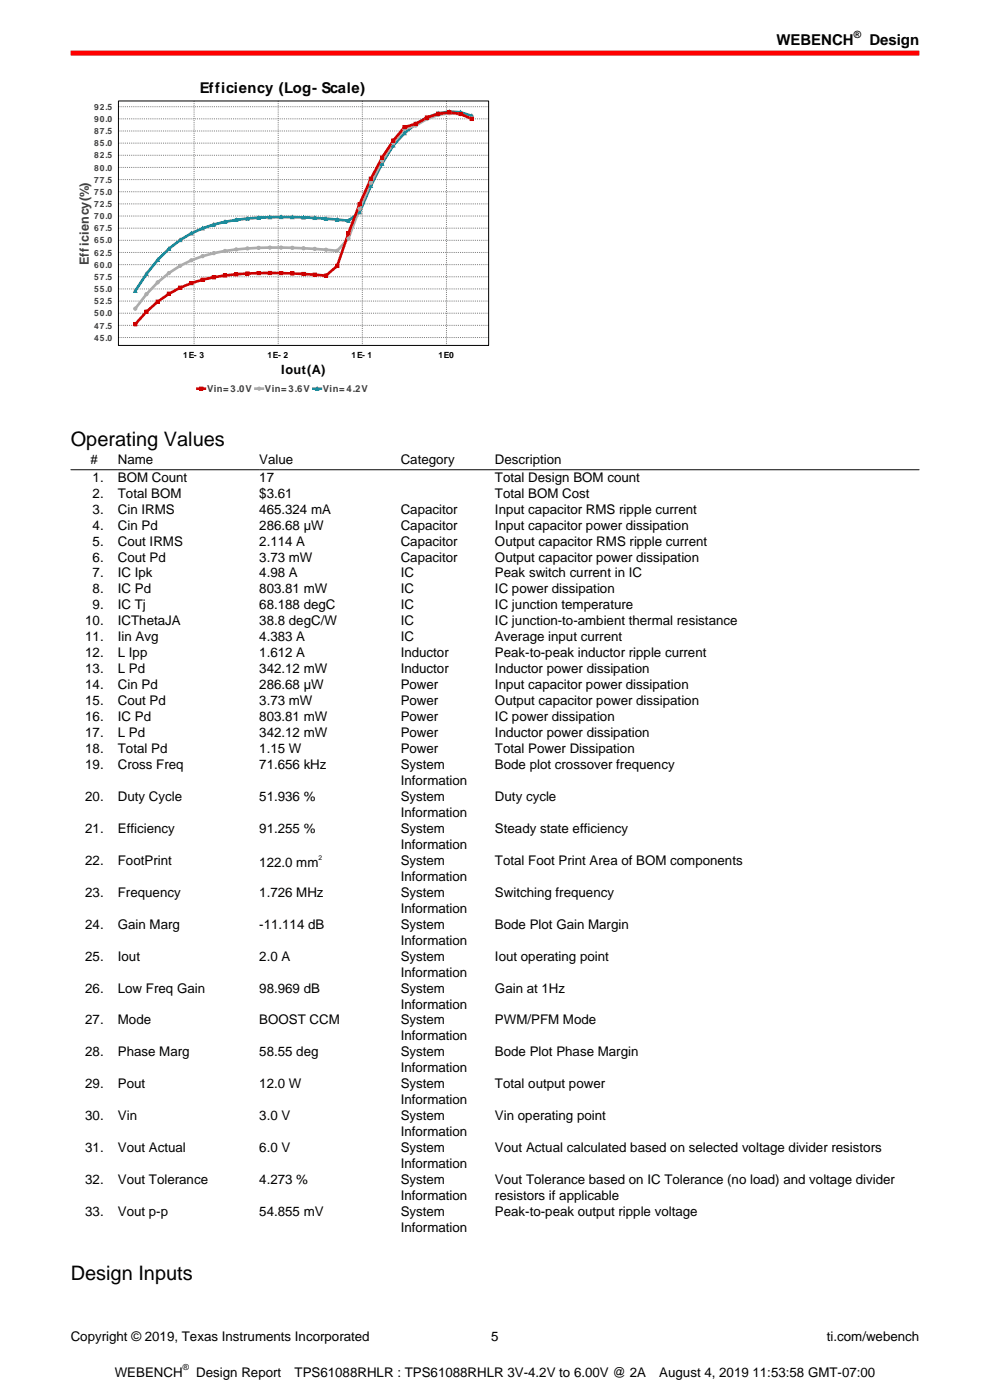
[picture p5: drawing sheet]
<svg xmlns="http://www.w3.org/2000/svg" width="210mm" height="297mm" viewBox="0 0 210 297" stroke-linecap="round" stroke-linejoin="round" font-family="sans-serif">
<path d="M15 11.3h180" fill="none" stroke="#f00" stroke-width="1.1" stroke-linecap="butt"/>
<g fill="#fff">
<path d="M15 16.6h90v67.5h-90z"/>
<path d="M41.5 80.9h37v3.1h-37z"/>
</g>
<path d="M41.9 82.5h1.6" fill="none" stroke="#c00" stroke-width=".56"/>
<path d="M42.3 82.1h.7v.7h-.7z" fill="#c00"/>
<path d="M42.3 82.1h.7v.7h-.7z" fill="none" stroke="#c00" stroke-width=".21"/>
<path d="M54.2 82.5h1.6" fill="none" stroke="#aaa" stroke-width=".56"/>
<circle cx="55" cy="82.5" r=".34" fill="#aaa"/>
<circle cx="55" cy="82.5" r=".34" fill="none" stroke="#aaa" stroke-width=".21"/>
<path d="M66.5 82.5h1.6" fill="none" stroke="#189" stroke-width=".56"/>
<path d="M67.3 82.1l.3 .7h-.7z" fill="#189"/>
<path d="M67.3 82.1l.3 .7h-.7z" fill="none" stroke="#189" stroke-width=".21"/>
<path d="M25.1 21.4h78.5v51.9h-78.5z" fill="#fff"/>
<g fill="none" stroke="#808080" stroke-width=".21" stroke-dasharray=".2 .2" stroke-linecap="butt">
<path d="M25.1 38.1h78.5M25.1 35.5h78.5M25.1 32.9h78.5M25.1 30.4h78.5M25.1 27.8h78.5M25.1 25.2h78.5M25.1 22.6h78.5M41.2 21.4v51.9M59 21.4v51.9M76.9 21.4v51.9M94.7 21.4v51.9M25.1 58.7h78.5"/>
<path d="M25.1 56.1h78.5M25.1 53.6h78.5M25.1 51h78.5M25.1 48.4h78.5M25.1 45.8h78.5M25.1 43.3h78.5M25.1 40.7h78.5M25.1 71.6h78.5M25.1 69h78.5M25.1 66.4h78.5M25.1 63.9h78.5M25.1 61.3h78.5"/>
</g>
<path d="M100.1 24.6a11.1 11.1 0 0 0-9.5 .3 21.3 21.3 0 0 0-9.6 9.8l-2.3 4.7-2.4 5.6-2.4 1.8a105.5 105.5 0 0 0-23.8-.2 25.9 25.9 0 0 0-19 11.5l-2.4 3.6" fill="none" stroke="#189" stroke-width=".56"/>
<path d="M100.1 25.1a10.4 10.4 0 0 0-9.5 .1l-2.4 1.4-2.4 .8a55.4 55.4 0 0 0-9.5 16.9l-2.4 6.3-2.4 2.6a101.5 101.5 0 0 0-23.8 0 25.9 25.9 0 0 0-16.6 9.2l-2.4 3.1" fill="none" stroke="#aaa" stroke-width=".56"/>
<path d="M100.1 25.2a9.8 9.8 0 0 0-9.5-.3l-2.4 1.4-2.4 .7a52.2 52.2 0 0 0-9.5 16.3l-2.4 6.2-2.4 6.9-2.4 2.1a97.6 97.6 0 0 0-23.7 .3 26.2 26.2 0 0 0-16.7 10" fill="none" stroke="#c00" stroke-width=".56"/>
<path d="M28.7 61.4l.3 .7h-.6z" fill="#189"/>
<path d="M28.7 61.4l.3 .7h-.6z" fill="none" stroke="#189" stroke-width=".21"/>
<path d="M31.1 57.8l.3 .6h-.7z" fill="#189"/>
<path d="M31.1 57.8l.3 .6h-.7z" fill="none" stroke="#189" stroke-width=".21"/>
<path d="M33.5 54.8l.3 .7h-.7z" fill="#189"/>
<path d="M33.5 54.8l.3 .7h-.7z" fill="none" stroke="#189" stroke-width=".21"/>
<path d="M35.8 52.4l.4 .7h-.7z" fill="#189"/>
<path d="M35.8 52.4l.4 .7h-.7z" fill="none" stroke="#189" stroke-width=".21"/>
<path d="M38.2 50.6l.3 .7h-.6z" fill="#189"/>
<path d="M38.2 50.6l.3 .7h-.6z" fill="none" stroke="#189" stroke-width=".21"/>
<path d="M40.6 49.2l.3 .6h-.6z" fill="#189"/>
<path d="M40.6 49.2l.3 .6h-.6z" fill="none" stroke="#189" stroke-width=".21"/>
<path d="M43 48.1l.3 .7h-.7z" fill="#189"/>
<path d="M43 48.1l.3 .7h-.7z" fill="none" stroke="#189" stroke-width=".21"/>
<path d="M45.4 47.3l.3 .7h-.7z" fill="#189"/>
<path d="M45.4 47.3l.3 .7h-.7z" fill="none" stroke="#189" stroke-width=".21"/>
<path d="M47.7 46.7l.4 .7h-.7z" fill="#189"/>
<path d="M47.7 46.7l.4 .7h-.7z" fill="none" stroke="#189" stroke-width=".21"/>
<path d="M50.1 46.3l.3 .7h-.6z" fill="#189"/>
<path d="M50.1 46.3l.3 .7h-.6z" fill="none" stroke="#189" stroke-width=".21"/>
<path d="M52.5 46l.3 .7h-.6z" fill="#189"/>
<path d="M52.5 46l.3 .7h-.6z" fill="none" stroke="#189" stroke-width=".21"/>
<path d="M54.9 45.8l.3 .7h-.7z" fill="#189"/>
<path d="M54.9 45.8l.3 .7h-.7z" fill="none" stroke="#189" stroke-width=".21"/>
<path d="M57.2 45.7l.4 .7h-.7z" fill="#189"/>
<path d="M57.2 45.7l.4 .7h-.7z" fill="none" stroke="#189" stroke-width=".21"/>
<path d="M59.6 45.7l.4 .7h-.7z" fill="#189"/>
<path d="M59.6 45.7l.4 .7h-.7z" fill="none" stroke="#189" stroke-width=".21"/>
<path d="M62 45.7l.3 .7h-.6z" fill="#189"/>
<path d="M62 45.7l.3 .7h-.6z" fill="none" stroke="#189" stroke-width=".21"/>
<path d="M64.4 45.8l.3 .7h-.7z" fill="#189"/>
<path d="M64.4 45.8l.3 .7h-.7z" fill="none" stroke="#189" stroke-width=".21"/>
<path d="M66.8 45.9l.3 .7h-.7z" fill="#189"/>
<path d="M66.8 45.9l.3 .7h-.7z" fill="none" stroke="#189" stroke-width=".21"/>
<path d="M69.1 46l.4 .7h-.7z" fill="#189"/>
<path d="M69.1 46l.4 .7h-.7z" fill="none" stroke="#189" stroke-width=".21"/>
<path d="M71.5 46.2l.4 .7h-.7z" fill="#189"/>
<path d="M71.5 46.2l.4 .7h-.7z" fill="none" stroke="#189" stroke-width=".21"/>
<path d="M73.9 46.5l.3 .7h-.6z" fill="#189"/>
<path d="M73.9 46.5l.3 .7h-.6z" fill="none" stroke="#189" stroke-width=".21"/>
<path d="M76.3 44.7l.3 .7h-.7z" fill="#189"/>
<path d="M76.3 44.7l.3 .7h-.7z" fill="none" stroke="#189" stroke-width=".21"/>
<path d="M78.7 39.1l.3 .7h-.7z" fill="#189"/>
<path d="M78.7 39.1l.3 .7h-.7z" fill="none" stroke="#189" stroke-width=".21"/>
<path d="M81 34.4l.4 .7h-.7z" fill="#189"/>
<path d="M81 34.4l.4 .7h-.7z" fill="none" stroke="#189" stroke-width=".21"/>
<path d="M83.4 30.5l.4 .7h-.7z" fill="#189"/>
<path d="M83.4 30.5l.4 .7h-.7z" fill="none" stroke="#189" stroke-width=".21"/>
<path d="M85.8 27.9l.3 .7h-.6z" fill="#189"/>
<path d="M85.8 27.9l.3 .7h-.6z" fill="none" stroke="#189" stroke-width=".21"/>
<path d="M88.2 26l.3 .6h-.7z" fill="#189"/>
<path d="M88.2 26l.3 .6h-.7z" fill="none" stroke="#189" stroke-width=".21"/>
<path d="M90.6 24.6l.3 .7h-.7z" fill="#189"/>
<path d="M90.6 24.6l.3 .7h-.7z" fill="none" stroke="#189" stroke-width=".21"/>
<path d="M92.9 23.7l.4 .7h-.7z" fill="#189"/>
<path d="M92.9 23.7l.4 .7h-.7z" fill="none" stroke="#189" stroke-width=".21"/>
<path d="M95.3 23.3l.4 .7h-.7z" fill="#189"/>
<path d="M95.3 23.3l.4 .7h-.7z" fill="none" stroke="#189" stroke-width=".21"/>
<path d="M97.7 23.5l.3 .7h-.6z" fill="#189"/>
<path d="M97.7 23.5l.3 .7h-.6z" fill="none" stroke="#189" stroke-width=".21"/>
<path d="M100.1 24.2l.3 .7h-.7z" fill="#189"/>
<path d="M100.1 24.2l.3 .7h-.7z" fill="none" stroke="#189" stroke-width=".21"/>
<circle cx="28.7" cy="65.5" r=".34" fill="#aaa"/>
<circle cx="28.7" cy="65.5" r=".34" fill="none" stroke="#aaa" stroke-width=".21"/>
<circle cx="31.1" cy="62.4" r=".34" fill="#aaa"/>
<circle cx="31.1" cy="62.4" r=".34" fill="none" stroke="#aaa" stroke-width=".21"/>
<circle cx="33.5" cy="59.9" r=".34" fill="#aaa"/>
<circle cx="33.5" cy="59.9" r=".34" fill="none" stroke="#aaa" stroke-width=".21"/>
<circle cx="35.8" cy="57.9" r=".34" fill="#aaa"/>
<circle cx="35.8" cy="57.9" r=".34" fill="none" stroke="#aaa" stroke-width=".21"/>
<circle cx="38.2" cy="56.4" r=".34" fill="#aaa"/>
<circle cx="38.2" cy="56.4" r=".34" fill="none" stroke="#aaa" stroke-width=".21"/>
<circle cx="40.6" cy="55.2" r=".34" fill="#aaa"/>
<circle cx="40.6" cy="55.2" r=".34" fill="none" stroke="#aaa" stroke-width=".21"/>
<circle cx="43" cy="54.3" r=".34" fill="#aaa"/>
<circle cx="43" cy="54.3" r=".34" fill="none" stroke="#aaa" stroke-width=".21"/>
<circle cx="45.4" cy="53.7" r=".34" fill="#aaa"/>
<circle cx="45.4" cy="53.7" r=".34" fill="none" stroke="#aaa" stroke-width=".21"/>
<circle cx="47.7" cy="53.2" r=".34" fill="#aaa"/>
<circle cx="47.7" cy="53.2" r=".34" fill="none" stroke="#aaa" stroke-width=".21"/>
<circle cx="50.1" cy="52.9" r=".34" fill="#aaa"/>
<circle cx="50.1" cy="52.9" r=".34" fill="none" stroke="#aaa" stroke-width=".21"/>
<circle cx="52.5" cy="52.7" r=".34" fill="#aaa"/>
<circle cx="52.5" cy="52.7" r=".34" fill="none" stroke="#aaa" stroke-width=".21"/>
<circle cx="54.9" cy="52.6" r=".34" fill="#aaa"/>
<circle cx="54.9" cy="52.6" r=".34" fill="none" stroke="#aaa" stroke-width=".21"/>
<circle cx="57.2" cy="52.5" r=".34" fill="#aaa"/>
<circle cx="57.2" cy="52.5" r=".34" fill="none" stroke="#aaa" stroke-width=".21"/>
<circle cx="59.6" cy="52.5" r=".34" fill="#aaa"/>
<circle cx="59.6" cy="52.5" r=".34" fill="none" stroke="#aaa" stroke-width=".21"/>
<circle cx="62" cy="52.6" r=".34" fill="#aaa"/>
<circle cx="62" cy="52.6" r=".34" fill="none" stroke="#aaa" stroke-width=".21"/>
<circle cx="64.4" cy="52.7" r=".34" fill="#aaa"/>
<circle cx="64.4" cy="52.7" r=".34" fill="none" stroke="#aaa" stroke-width=".21"/>
<circle cx="66.8" cy="52.8" r=".34" fill="#aaa"/>
<circle cx="66.8" cy="52.8" r=".34" fill="none" stroke="#aaa" stroke-width=".21"/>
<circle cx="69.1" cy="53" r=".34" fill="#aaa"/>
<circle cx="69.1" cy="53" r=".34" fill="none" stroke="#aaa" stroke-width=".21"/>
<circle cx="71.5" cy="53.2" r=".34" fill="#aaa"/>
<circle cx="71.5" cy="53.2" r=".34" fill="none" stroke="#aaa" stroke-width=".21"/>
<circle cx="73.9" cy="50.6" r=".34" fill="#aaa"/>
<circle cx="73.9" cy="50.6" r=".34" fill="none" stroke="#aaa" stroke-width=".21"/>
<circle cx="76.3" cy="44.3" r=".34" fill="#aaa"/>
<circle cx="76.3" cy="44.3" r=".34" fill="none" stroke="#aaa" stroke-width=".21"/>
<circle cx="78.7" cy="38.8" r=".34" fill="#aaa"/>
<circle cx="78.7" cy="38.8" r=".34" fill="none" stroke="#aaa" stroke-width=".21"/>
<circle cx="81" cy="34.2" r=".34" fill="#aaa"/>
<circle cx="81" cy="34.2" r=".34" fill="none" stroke="#aaa" stroke-width=".21"/>
<circle cx="83.4" cy="30.4" r=".34" fill="#aaa"/>
<circle cx="83.4" cy="30.4" r=".34" fill="none" stroke="#aaa" stroke-width=".21"/>
<circle cx="85.8" cy="27.4" r=".34" fill="#aaa"/>
<circle cx="85.8" cy="27.4" r=".34" fill="none" stroke="#aaa" stroke-width=".21"/>
<circle cx="88.2" cy="26.6" r=".34" fill="#aaa"/>
<circle cx="88.2" cy="26.6" r=".34" fill="none" stroke="#aaa" stroke-width=".21"/>
<circle cx="90.6" cy="25.2" r=".34" fill="#aaa"/>
<circle cx="90.6" cy="25.2" r=".34" fill="none" stroke="#aaa" stroke-width=".21"/>
<circle cx="92.9" cy="24.4" r=".34" fill="#aaa"/>
<circle cx="92.9" cy="24.4" r=".34" fill="none" stroke="#aaa" stroke-width=".21"/>
<circle cx="95.3" cy="24" r=".34" fill="#aaa"/>
<circle cx="95.3" cy="24" r=".34" fill="none" stroke="#aaa" stroke-width=".21"/>
<circle cx="97.7" cy="24.2" r=".34" fill="#aaa"/>
<circle cx="97.7" cy="24.2" r=".34" fill="none" stroke="#aaa" stroke-width=".21"/>
<circle cx="100.1" cy="25.1" r=".34" fill="#aaa"/>
<circle cx="100.1" cy="25.1" r=".34" fill="none" stroke="#aaa" stroke-width=".21"/>
<path d="M28.4 68.4h.6v.7h-.6z" fill="#c00"/>
<path d="M28.4 68.4h.6v.7h-.6z" fill="none" stroke="#c00" stroke-width=".21"/>
<path d="M30.7 65.8h.7v.7h-.7z" fill="#c00"/>
<path d="M30.7 65.8h.7v.7h-.7z" fill="none" stroke="#c00" stroke-width=".21"/>
<path d="M33.1 63.7h.7v.6h-.7z" fill="#c00"/>
<path d="M33.1 63.7h.7v.6h-.7z" fill="none" stroke="#c00" stroke-width=".21"/>
<path d="M35.5 62h.7v.7h-.7z" fill="#c00"/>
<path d="M35.5 62h.7v.7h-.7z" fill="none" stroke="#c00" stroke-width=".21"/>
<path d="M37.9 60.7h.6v.7h-.6z" fill="#c00"/>
<path d="M37.9 60.7h.6v.7h-.6z" fill="none" stroke="#c00" stroke-width=".21"/>
<path d="M40.3 59.7h.6v.7h-.6z" fill="#c00"/>
<path d="M40.3 59.7h.6v.7h-.6z" fill="none" stroke="#c00" stroke-width=".21"/>
<path d="M42.6 59h.7v.7h-.7z" fill="#c00"/>
<path d="M42.6 59h.7v.7h-.7z" fill="none" stroke="#c00" stroke-width=".21"/>
<path d="M45 58.5h.7v.7h-.7z" fill="#c00"/>
<path d="M45 58.5h.7v.7h-.7z" fill="none" stroke="#c00" stroke-width=".21"/>
<path d="M47.4 58.1h.7v.7h-.7z" fill="#c00"/>
<path d="M47.4 58.1h.7v.7h-.7z" fill="none" stroke="#c00" stroke-width=".21"/>
<path d="M49.8 57.8h.6v.7h-.6z" fill="#c00"/>
<path d="M49.8 57.8h.6v.7h-.6z" fill="none" stroke="#c00" stroke-width=".21"/>
<path d="M52.2 57.7h.6v.7h-.6z" fill="#c00"/>
<path d="M52.2 57.7h.6v.7h-.6z" fill="none" stroke="#c00" stroke-width=".21"/>
<path d="M54.5 57.6h.7v.7h-.7z" fill="#c00"/>
<path d="M54.5 57.6h.7v.7h-.7z" fill="none" stroke="#c00" stroke-width=".21"/>
<path d="M56.9 57.6h.7v.7h-.7z" fill="#c00"/>
<path d="M56.9 57.6h.7v.7h-.7z" fill="none" stroke="#c00" stroke-width=".21"/>
<path d="M59.3 57.6h.7v.7h-.7z" fill="#c00"/>
<path d="M59.3 57.6h.7v.7h-.7z" fill="none" stroke="#c00" stroke-width=".21"/>
<path d="M61.7 57.7h.6v.6h-.6z" fill="#c00"/>
<path d="M61.7 57.7h.6v.6h-.6z" fill="none" stroke="#c00" stroke-width=".21"/>
<path d="M64 57.8h.7v.7h-.7z" fill="#c00"/>
<path d="M64 57.8h.7v.7h-.7z" fill="none" stroke="#c00" stroke-width=".21"/>
<path d="M66.4 57.9h.7v.7h-.7z" fill="#c00"/>
<path d="M66.4 57.9h.7v.7h-.7z" fill="none" stroke="#c00" stroke-width=".21"/>
<path d="M68.8 58.1h.7v.7h-.7z" fill="#c00"/>
<path d="M68.8 58.1h.7v.7h-.7z" fill="none" stroke="#c00" stroke-width=".21"/>
<path d="M71.2 56.1h.7v.7h-.7z" fill="#c00"/>
<path d="M71.2 56.1h.7v.7h-.7z" fill="none" stroke="#c00" stroke-width=".21"/>
<path d="M73.6 49.2h.6v.6h-.6z" fill="#c00"/>
<path d="M73.6 49.2h.6v.6h-.6z" fill="none" stroke="#c00" stroke-width=".21"/>
<path d="M75.9 43h.7v.6h-.7z" fill="#c00"/>
<path d="M75.9 43h.7v.6h-.7z" fill="none" stroke="#c00" stroke-width=".21"/>
<path d="M78.3 37.6h.7v.7h-.7z" fill="#c00"/>
<path d="M78.3 37.6h.7v.7h-.7z" fill="none" stroke="#c00" stroke-width=".21"/>
<path d="M80.7 33.1h.7v.7h-.7z" fill="#c00"/>
<path d="M80.7 33.1h.7v.7h-.7z" fill="none" stroke="#c00" stroke-width=".21"/>
<path d="M83.1 29.5h.7v.7h-.7z" fill="#c00"/>
<path d="M83.1 29.5h.7v.7h-.7z" fill="none" stroke="#c00" stroke-width=".21"/>
<path d="M85.5 26.6h.6v.7h-.6z" fill="#c00"/>
<path d="M85.5 26.6h.6v.7h-.6z" fill="none" stroke="#c00" stroke-width=".21"/>
<path d="M87.8 25.9h.7v.7h-.7z" fill="#c00"/>
<path d="M87.8 25.9h.7v.7h-.7z" fill="none" stroke="#c00" stroke-width=".21"/>
<path d="M90.2 24.6h.7v.7h-.7z" fill="#c00"/>
<path d="M90.2 24.6h.7v.7h-.7z" fill="none" stroke="#c00" stroke-width=".21"/>
<path d="M92.6 23.8h.7v.7h-.7z" fill="#c00"/>
<path d="M92.6 23.8h.7v.7h-.7z" fill="none" stroke="#c00" stroke-width=".21"/>
<path d="M95 23.5h.7v.7h-.7z" fill="#c00"/>
<path d="M95 23.5h.7v.7h-.7z" fill="none" stroke="#c00" stroke-width=".21"/>
<path d="M97.4 23.8h.6v.7h-.6z" fill="#c00"/>
<path d="M97.4 23.8h.6v.7h-.6z" fill="none" stroke="#c00" stroke-width=".21"/>
<path d="M99.7 24.9h.7v.7h-.7z" fill="#c00"/>
<path d="M99.7 24.9h.7v.7h-.7z" fill="none" stroke="#c00" stroke-width=".21"/>
<path d="M25.1 21.4h78.5v51.9h-78.5z" fill="none" stroke="#000" stroke-width=".21"/>
<path d="M15 99.6h180" fill="none" stroke="#444" stroke-width=".26"/>
<g font-size="4.2">
<text x="15" y="94.7">Operating Values</text>
<text x="15" y="271.5">Design Inputs</text>
</g>
<g font-size="3.2">
<text x="164.7" y="9.6">WEBENCH</text>
<text x="184.4" y="9.6">Design</text>
</g>
<text font-size="3.1" x="42.4" y="19.7">Efficiency (Log- Scale)</text>
<g font-size="2.8">
<text x="19.2" y="98.5">#</text>
<text x="25" y="98.5">Name</text>
<text x="55" y="98.5">Value</text>
<text x="85" y="98.5">Category</text>
<text x="105" y="98.5">Description</text>
<text x="19.6" y="102.2">1.</text>
<text x="19.6" y="105.6">2.</text>
<text x="25" y="102.2">BOM Count</text>
<text x="25" y="105.6">Total BOM</text>
<text x="55" y="102.2">17</text>
<text x="55" y="105.6">$3.61</text>
<text x="105" y="102.2">Total Design BOM count</text>
<text x="105" y="105.6">Total BOM Cost</text>
<text x="19.6" y="109">3.</text>
<text x="19.6" y="112.3">4.</text>
<text x="25" y="109">Cin IRMS</text>
<text x="25" y="112.3">Cin Pd</text>
<text x="55" y="109">465.324 mA</text>
<text x="55" y="112.3">286.68 µW</text>
<text x="85" y="109">Capacitor</text>
<text x="85" y="112.3">Capacitor</text>
<text x="105" y="109">Input capacitor RMS ripple current</text>
<text x="105" y="112.3">Input capacitor power dissipation</text>
<text x="19.6" y="115.7">5.</text>
<text x="19.6" y="119.1">6.</text>
<text x="25" y="115.7">Cout IRMS</text>
<text x="25" y="119.1">Cout Pd</text>
<text x="55" y="115.7">2.114 A</text>
<text x="55" y="119.1">3.73 mW</text>
<text x="85" y="115.7">Capacitor</text>
<text x="85" y="119.1">Capacitor</text>
<text x="105" y="115.7">Output capacitor RMS ripple current</text>
<text x="105" y="119.1">Output capacitor power dissipation</text>
<text x="19.6" y="122.5">7.</text>
<text x="19.6" y="125.9">8.</text>
<text x="25" y="122.5">IC Ipk</text>
<text x="25" y="125.9">IC Pd</text>
<text x="55" y="122.5">4.98 A</text>
<text x="55" y="125.9">803.81 mW</text>
<text x="85" y="122.5">IC</text>
<text x="85" y="125.9">IC</text>
<text x="105" y="122.5">Peak switch current in IC</text>
<text x="105" y="125.9">IC power dissipation</text>
<text x="19.6" y="129.3">9.</text>
<text x="25" y="129.3">IC Tj</text>
<text x="55" y="129.3">68.188 degC</text>
<text x="85" y="129.3">IC</text>
<text x="105" y="129.3">IC junction temperature</text>
<text x="18.1" y="132.7">10.</text>
<text x="18.1" y="136.1">11.</text>
<text x="25" y="132.7">ICThetaJA</text>
<text x="25" y="136.1">Iin Avg</text>
<text x="55" y="132.7">38.8 degC/W</text>
<text x="55" y="136.1">4.383 A</text>
<text x="85" y="132.7">IC</text>
<text x="85" y="136.1">IC</text>
<text x="105" y="132.7">IC junction-to-ambient thermal resistance</text>
<text x="105" y="136.1">Average input current</text>
<text x="18.1" y="139.4">12.</text>
<text x="18.1" y="142.8">13.</text>
<text x="25" y="139.4">L Ipp</text>
<text x="25" y="142.8">L Pd</text>
<text x="55" y="139.4">1.612 A</text>
<text x="55" y="142.8">342.12 mW</text>
<text x="85" y="139.4">Inductor</text>
<text x="85" y="142.8">Inductor</text>
<text x="105" y="139.4">Peak-to-peak inductor ripple current</text>
<text x="105" y="142.8">Inductor power dissipation</text>
<text x="18.1" y="146.2">14.</text>
<text x="18.1" y="149.6">15.</text>
<text x="25" y="146.2">Cin Pd</text>
<text x="25" y="149.6">Cout Pd</text>
<text x="55" y="146.2">286.68 µW</text>
<text x="55" y="149.6">3.73 mW</text>
<text x="85" y="146.2">Power</text>
<text x="85" y="149.6">Power</text>
<text x="105" y="146.2">Input capacitor power dissipation</text>
<text x="105" y="149.6">Output capacitor power dissipation</text>
<text x="18.1" y="153">16.</text>
<text x="25" y="153">IC Pd</text>
<text x="55" y="153">803.81 mW</text>
<text x="85" y="153">Power</text>
<text x="105" y="153">IC power dissipation</text>
<text x="18.1" y="156.4">17.</text>
<text x="18.1" y="159.8">18.</text>
<text x="25" y="156.4">L Pd</text>
<text x="25" y="159.8">Total Pd</text>
<text x="55" y="156.4">342.12 mW</text>
<text x="55" y="159.8">1.15 W</text>
<text x="85" y="156.4">Power</text>
<text x="85" y="159.8">Power</text>
<text x="105" y="156.4">Inductor power dissipation</text>
<text x="105" y="159.8">Total Power Dissipation</text>
<text x="18.1" y="163.1">19.</text>
<text x="25" y="163.1">Cross Freq</text>
<text x="55" y="163.1">71.656 kHz</text>
<text x="85" y="163.1">System</text>
<text x="85" y="166.5">Information</text>
<text x="105" y="163.1">Bode plot crossover frequency</text>
<text x="18.1" y="169.9">20.</text>
<text x="25" y="169.9">Duty Cycle</text>
<text x="55" y="169.9">51.936 %</text>
<text x="85" y="169.9">System</text>
<text x="85" y="173.3">Information</text>
<text x="105" y="169.9">Duty cycle</text>
<text x="18.1" y="176.7">21.</text>
<text x="25" y="176.7">Efficiency</text>
<text x="55" y="176.7">91.255 %</text>
<text x="85" y="176.7">System</text>
<text x="105" y="176.7">Steady state efficiency</text>
<text x="18.1" y="183.5">22.</text>
<text x="25" y="183.5">FootPrint</text>
<text x="55" y="183.9">122.0 mm</text>
<text x="85" y="180.1">Information</text>
<text x="85" y="183.5">System</text>
<text x="105" y="183.5">Total Foot Print Area of BOM components</text>
<text x="18.1" y="190.2">23.</text>
<text x="25" y="190.2">Frequency</text>
<text x="55" y="190.2">1.726 MHz</text>
<text x="85" y="186.9">Information</text>
<text x="85" y="190.2">System</text>
<text x="105" y="190.2">Switching frequency</text>
<text x="18.1" y="197">24.</text>
<text x="25" y="197">Gain Marg</text>
<text x="55" y="197">-11.114 dB</text>
<text x="85" y="193.6">Information</text>
<text x="85" y="197">System</text>
<text x="105" y="197">Bode Plot Gain Margin</text>
<text x="18.1" y="203.8">25.</text>
<text x="25" y="203.8">Iout</text>
<text x="55" y="203.8">2.0 A</text>
<text x="85" y="200.4">Information</text>
<text x="85" y="203.8">System</text>
<text x="105" y="203.8">Iout operating point</text>
<text x="85" y="207.2">Information</text>
<text x="18.1" y="210.6">26.</text>
<text x="25" y="210.6">Low Freq Gain</text>
<text x="55" y="210.6">98.969 dB</text>
<text x="85" y="210.6">System</text>
<text x="85" y="213.9">Information</text>
<text x="105" y="210.6">Gain at 1Hz</text>
<text x="18.1" y="217.3">27.</text>
<text x="25" y="217.3">Mode</text>
<text x="55" y="217.3">BOOST CCM</text>
<text x="85" y="217.3">System</text>
<text x="85" y="220.7">Information</text>
<text x="105" y="217.3">PWM/PFM Mode</text>
<text x="18.1" y="224.1">28.</text>
<text x="25" y="224.1">Phase Marg</text>
<text x="55" y="224.1">58.55 deg</text>
<text x="85" y="224.1">System</text>
<text x="85" y="227.5">Information</text>
<text x="105" y="224.1">Bode Plot Phase Margin</text>
<text x="18.1" y="230.9">29.</text>
<text x="25" y="230.9">Pout</text>
<text x="55" y="230.9">12.0 W</text>
<text x="85" y="230.9">System</text>
<text x="105" y="230.9">Total output power</text>
<text x="18.1" y="237.7">30.</text>
<text x="25" y="237.7">Vin</text>
<text x="55" y="237.7">3.0 V</text>
<text x="85" y="234.3">Information</text>
<text x="85" y="237.7">System</text>
<text x="105" y="237.7">Vin operating point</text>
<text x="18.1" y="244.4">31.</text>
<text x="25" y="244.4">Vout Actual</text>
<text x="55" y="244.4">6.0 V</text>
<text x="85" y="241">Information</text>
<text x="85" y="244.4">System</text>
<text x="105" y="244.4">Vout Actual calculated based on selected voltage divider resistors</text>
<text x="18.1" y="251.2">32.</text>
<text x="25" y="251.2">Vout Tolerance</text>
<text x="55" y="251.2">4.273 %</text>
<text x="85" y="247.8">Information</text>
<text x="85" y="251.2">System</text>
<text x="105" y="251.2">Vout Tolerance based on IC Tolerance (no load) and voltage divider</text>
<text x="18.1" y="258">33.</text>
<text x="25" y="258">Vout p-p</text>
<text x="55" y="258">54.855 mV</text>
<text x="85" y="254.6">Information</text>
<text x="85" y="258">System</text>
<text x="105" y="254.6">resistors if applicable</text>
<text x="105" y="258">Peak-to-peak output ripple voltage</text>
<text x="85" y="261.4">Information</text>
<text x="15" y="284.4">Copyright © 2019, Texas Instruments Incorporated</text>
<text x="104.2" y="284.4">5</text>
<text x="175.4" y="284.4">ti.com/webench</text>
<text x="24.3" y="292">WEBENCH</text>
<text x="41.6" y="292">Design Report</text>
<text x="62.5" y="292">TPS61088RHLR : TPS61088RHLR 3V-4.2V to 6.00V @ 2A</text>
<text x="139.9" y="292">August 4, 2019 11:53:58 GMT-07:00</text>
</g>
<text font-size="2.7" fill="#404040" x="18.9" y="56.1" transform="rotate(-90 18.9 56.1)">Efficiency(%)</text>
<text font-size="2.7" x="59.6" y="79.4">Iout(A)</text>
<text font-size="2.1" x="181.1" y="8">®</text>
<g font-size="2" fill="#404040">
<text x="43.9" y="83.2">Vin= 3.0V</text>
<text x="56.2" y="83.2">Vin= 3.6V</text>
<text x="68.5" y="83.2">Vin= 4.2V</text>
</g>
<g font-size="1.8" fill="#404040">
<text x="20" y="23.3">92.5</text>
<text x="20" y="28.5">87.5</text>
<text x="20" y="25.9">90.0</text>
<text x="20" y="33.6">82.5</text>
<text x="20" y="31">85.0</text>
<text x="20" y="41.3">75.0</text>
<text x="20" y="38.8">77.5</text>
<text x="20" y="36.2">80.0</text>
<text x="20" y="46.5">70.0</text>
<text x="20" y="43.9">72.5</text>
<text x="20" y="51.7">65.0</text>
<text x="20" y="49.1">67.5</text>
<text x="20" y="59.4">57.5</text>
<text x="20" y="56.8">60.0</text>
<text x="20" y="54.2">62.5</text>
<text x="20" y="64.5">52.5</text>
<text x="20" y="62">55.0</text>
<text x="20" y="69.7">47.5</text>
<text x="20" y="67.1">50.0</text>
<text x="20" y="72.3">45.0</text>
</g>
<g font-size="1.8">
<text x="38.9" y="76">1E- 3</text>
<text x="56.7" y="76">1E- 2</text>
<text x="74.6" y="76">1E- 1</text>
<text x="93" y="76">1E0</text>
<text x="38.8" y="290.6">®</text>
</g>
<text font-size="1.4" x="67.5" y="182.5">2</text>
</svg>
